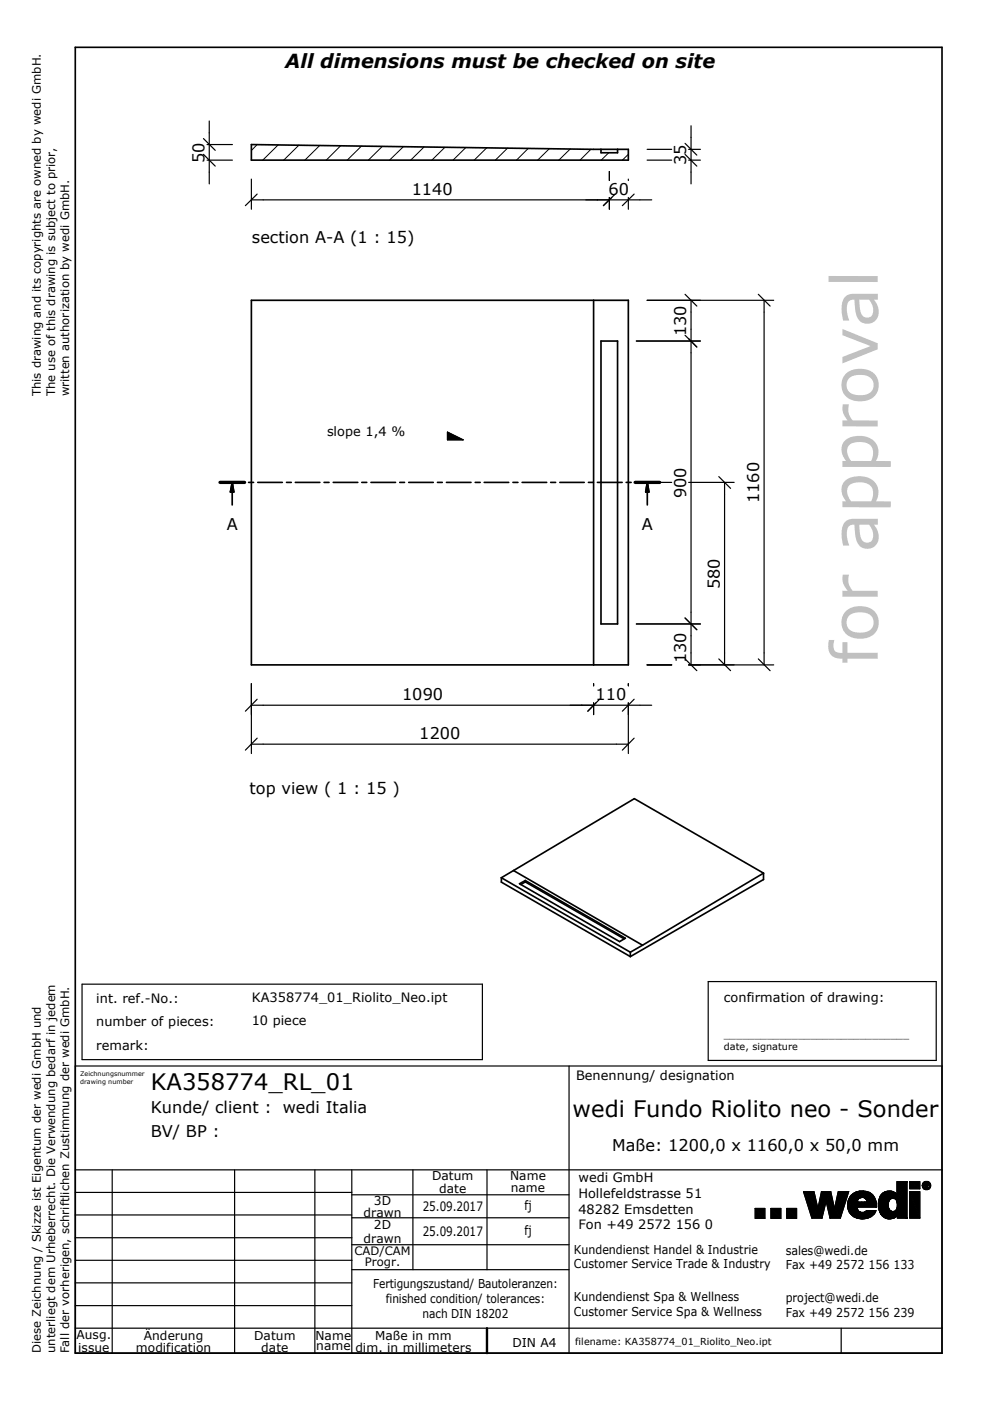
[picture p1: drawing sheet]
<svg xmlns="http://www.w3.org/2000/svg" width="210mm" height="297mm" viewBox="0 0 210 297" stroke-linecap="round" stroke-linejoin="round" font-family="sans-serif">
<g fill="none" stroke="#000" stroke-width=".35">
<path d="M16 10h183.7v276.9h-183.7zM53.3 30.6l79.9 1.1v2.3h-79.9zM127.4 31.7v.7h3.5v-.7M53.3 63.7h79.9v77.3h-79.9zM125.9 63.7v77.3M127.4 72.3h3.5v60h-3.5zM46.7 102.3h5.2M49.2 102.3l.4 2h-.7zM49.2 102.3v4.8M52.7 102.3h1.1M54.7 102.3h5.2M60.7 102.3h1.1"/>
<path d="M62.6 102.3h5.2M68.7 102.3h1.1M70.7 102.3h5.2M76.7 102.3h1.1M78.7 102.3h5.2M84.8 102.3h1M86.7 102.3h5.2M92.8 102.3h1M94.7 102.3h5.2M100.8 102.3h1M102.7 102.3h5.2M108.8 102.3h1"/>
<path d="M110.7 102.3h5.2M116.8 102.3h1M118.7 102.3h5.2M124.8 102.3h1M126.7 102.3h5.2M132.8 102.3h1M134.7 102.3h5.2M137.2 102.3l.4 2h-.7zM137.2 102.3v4.8M106.3 186.1v.9l27.3 15.8M106.3 186.1l27.3 15.8M108.9 184.6l-2.6 1.5"/>
<path d="M108.9 184.6l25.6-15.3 27.4 15.8M108.9 184.6l27.3 15.8M110.2 187.4l1.2-.7 21.2 12.2-1.2 .7zM111.4 186.7v.3M111.4 187l20.9 12.1M111.4 187l-1 .5M161.9 185.1v1.4l-28.3 16.3M161.9 185.1l-25.7 15.3M133.6 201.9v.9M136.2 200.4l-2.6 1.5"/>
</g>
<g fill="#000">
<path d="M94.9 91.6l3.3 1.7h-3.3zM49.2 102.3l.4 2h-.7zM137.2 102.3l.4 2h-.7zM160.1 256.2h2.1v2.1zM160.1 256.2l2.1 2.1h-2.1zM163.4 256.2h2.2v2.1zM163.4 256.2l2.2 2.1h-2.2zM166.8 256.2h2.1v2.1zM166.8 256.2l2.1 2.1h-2.1zM170.3 252.6h2.3l.8 3.5zM170.3 252.6l3.1 3.5-1.3 2.2zM173.4 256.1l.9 2.2h-2.2z"/>
<path d="M173.4 256.1l.9 2.2zM173.4 256.1l1.7-1.3-.8 3.5zM174.2 252.6l.9 2.2-1.7 1.3zM174.2 252.6l1 2.2zM174.2 252.6h1.9l-.9 2.2zM176.1 252.6l.8 3.5-1.7-1.3zM175.2 254.8l1.7 1.3-.9 2.2zM176.9 256.1l-.9 2.2zM177 256.1l1.2 2.2h-2.2zM180 252.6l-1.8 5.7-1.2-2.2zM179.7 255l2-.2zM179.8 254.7l1.9 .1-2 .2z"/>
<path d="M179.8 254.7l1.9 .1zM179.9 254.4l1.8 .4-1.9-.1zM179.8 256.4l1.9-.5 .1 .3zM179.7 256.2l2-.3-1.9 .5zM179.9 254.4l1.8 .4zM179.9 254.4l1.9 .4zM180 254.2l1.8 .6-1.9-.4zM179.8 256.4l2-.2-1.9 .5zM177.7 252.6h2.3l-3 3.5zM180 254.2l1.8 .6zM180.1 253.9l1.7 .8-1.8-.5zM180 257l1.8-.8v.2z"/>
<path d="M179.9 256.7l1.9-.5-1.8 .8zM180.1 253.9l1.7 .6v.2zM180.3 253.7l1.5 .8-1.7-.6zM180.2 257.2l1.7-.7zM180 257l1.8-.6-1.6 .8zM180.3 253.7l1.6 .7-.1 .1zM180.5 253.4l1.4 1-1.6-.7zM180.4 257.4l1.5-.9v.1zM180.2 257.2l1.7-.7-1.5 .9zM180.5 253.4l.2-.2 1.2 1.2zM180.6 257.6l1.3-1 .1 .1zM180.4 257.4l1.5-.8-1.3 1z"/>
<path d="M180.7 253.2l1.3 1.1-.1 .1zM180.9 253l1.1 1.3-1.3-1.1zM180.8 257.8l1.2-1.1zM180.6 257.6l1.4-.9-1.2 1.1zM180.9 253l1.2 1.1-.1 .2zM180.9 253l.2-.1 1 1.2zM182 256.8h.1l-1.1 1.2zM180.8 257.8l1.2-1-1 1.2zM181.1 252.9l.3-.1 .7 1.3zM182.1 256.8l-.8 1.3zM182.1 256.8l-.8 1.3-.3-.1zM181.4 252.8l.8 1.2-.1 .1z"/>
<path d="M181.4 252.8l.3-.2 .5 1.4zM182.2 256.9h.1l-.7 1.3zM182.2 256.9l-.6 1.3-.3-.1zM181.7 252.6l.7 1.4h-.2zM181.7 252.6h.2l.5 1.4zM181.7 255.9l2.1-1.1zM182.7 254.8h.6l-1.6 1.1zM182.1 254.8h.6l-1 1.1zM181.8 254.8l-.1 1.1zM181.7 254.8v1.1zM179.7 255.3l2-.5v1.1zM179.7 255.3l2 .6-2-.3z"/>
<path d="M182.3 256.9l-.5 1.4zM182.3 256.9l-.5 1.4-.2-.1zM181.9 252.6l.6 1.3-.1 .1zM181.9 254.8h.2l-.4 1.1zM182.4 257l-.3 1.4zM182.4 257l-.3 1.4-.3-.1zM182.5 257h.1l-.2 1.4zM182.5 257l-.1 1.4h-.3zM182.2 252.5h.3v1.4zM181.9 252.6l.3-.1 .3 1.4zM182.5 252.5h.3l-.1 1.4zM182.5 252.5l.2 1.4h-.2z"/>
<path d="M182.6 257h.2l-.1 1.4zM182.6 257l.1 1.4h-.3zM182.8 252.5h.3l-.3 1.4zM182.8 252.5v1.4h-.1zM182.8 257h.2v1.4zM182.8 257l.2 1.4h-.3zM183.1 252.5l-.1 1.4h-.2zM183.1 252.5l.3 .1-.4 1.3zM183 257h.1l.2 1.4zM183 257l.3 1.4h-.3zM183.4 252.6l-.2 1.3h-.2zM183.4 252.6h.3l-.5 1.3z"/>
<path d="M183.2 257h.1l.3 1.4zM183.1 257h.1l.4 1.4zM183.1 257l.5 1.4h-.3zM183.7 256.7l1.2 1.1-1.3-1zM183.7 252.6l-.4 1.4-.1-.1zM183.7 252.6l.3 .1-.7 1.3zM181.7 255.9l1.6-1.1h.4zM183.7 256.7l1.4 .9-.2 .2zM183.7 256.7l1.6 .7-.2 .2zM183.7 256.7l1.8 .5-.1 .1zM183.7 256.7l1.8 .3v.2zM183.8 254.8l2 1.1z"/>
<path d="M183.3 257l.6 1.3zM183.3 257l.6 1.3-.3 .1zM184 252.7l.2 .1-.9 1.2zM183.4 256.9l.7 1.3-.2 .1zM184.2 252.8l-.8 1.3-.1-.1zM184.2 252.8l.3 .1-1.1 1.2zM183.4 256.9l.2-.1 .8 1.3zM183.4 256.9l1 1.2-.3 .1zM184.5 252.9l-.9 1.3-.2-.1zM184.5 252.9l.1 .1-1 1.2zM184.6 253l.1 .1-1.1 1.1zM183.6 256.8l1.1 1.2z"/>
<path d="M183.6 256.8l1.1 1.2-.3 .1zM183.6 254.2l1.1-1.1 .2 .1zM183.6 254.2l1.3-1 .1 .1zM183.6 256.8l1.3 1-.2 .2zM183.6 254.2l1.4-.9-1.3 1zM183.7 254.3l1.3-1 .1 .1zM183.7 254.3l1.4-.9 .1 .1zM183.7 254.3l1.5-.8-1.5 1zM183.7 254.5l1.5-1 .1 .2zM183.7 254.5l1.6-.8 .2 .3zM183.7 256.7l1.7 .6-.1 .1zM183.7 254.5l1.8-.5-1.7 .6z"/>
<path d="M183.8 254.6l1.7-.6 .1 .3zM183.7 256.7l1.9 .2-.1 .1zM183.8 254.6l1.8-.3zM183.8 254.7l1.8-.4 .1 .2zM183.8 254.7l1.9-.2zM183.8 254.8l1.9-.3zM183.8 254.8l1.9-.3 .1 .3zM183.8 254.8h2zM183.8 254.8h2v.3zM183.8 254.8l2 .3zM183.8 254.8l2 .3v.3zM183.8 254.8l2 .6z"/>
<path d="M183.8 254.8l2 .6v.5zM181.7 255.9l2.1-1.1 2 1.1zM186.3 254.7l2.1 .5-2.2-.1zM186.3 256.2l2.1-.5v.2zM186.2 255.9l2.2-.2-2.1 .5zM186.3 254.7l2.1 .3v.2zM186.4 254.3l2 .7-2.1-.3zM186.4 254.3l2 .5v.2zM186.4 254.2l2 .6-2-.5zM186.4 256.6l2-.7v.3zM186.3 256.2l2.1-.3-2 .7zM186.5 254l1.9 .8-2-.6z"/>
<path d="M186.4 256.6l2-.4-1.9 .6zM186.5 254l2 .6-.1 .2zM186.5 253.8l2 .8-2-.6zM186.5 257l1.9-.8 .1 .1zM186.5 256.8l1.9-.6-1.9 .8zM186.6 253.6l1.9 1-2-.8zM186.5 257l2-.7-1.9 .8zM186.6 253.6l1.9 1zM186.7 253.5l1.9 1.1-2-1zM186.7 257.3l1.8-1 .1 .1zM186.6 257.1l1.9-.8-1.8 1zM186.8 253.3l1.8 1.3-1.9-1.1z"/>
<path d="M186.8 257.5l2-.8v.1zM186.8 257.5l1.9-.9 .1 .1zM186.8 257.5l1.8-1.1zM186.7 257.3l1.9-.9-1.8 1.1zM186.8 253.3l1.8 1.1v.2zM186.9 253.2l1.7 1.2-1.8-1.1zM186.8 257.5l2-.7-1.9 .8zM186.9 253.2l.2-.2 1.5 1.4zM187.2 252.9l1.4 1.5-1.5-1.4zM187.2 257.9l1.7-1.1-1.6 1.2zM187.2 252.9l1.5 1.4-.1 .1zM187.2 252.9l.2-.1 1.3 1.5z"/>
<path d="M187.4 252.8l.1-.1 1.2 1.6zM187.5 252.7l1.3 1.6h-.1zM187.5 252.7l.2-.1 1.1 1.7zM188.9 256.8l-1.1 1.5-.1-.1zM187.7 252.6h.2l.9 1.7zM187.9 252.6h.2l.7 1.7zM188.1 252.6l.7 1.6v.1zM188.1 252.6l.2-.1 .5 1.7zM188.9 256.8l-.5 1.6h-.2zM188.3 252.5h.2l.3 1.7zM188.5 252.5l.3 1.7zM188.5 252.5h.2l.2 1.6z"/>
<path d="M186.8 257.5l1.8-1 .1 .1zM188.7 252.5h.2v1.6zM186.9 257.6l2-.8zM188.9 252.5l.2 1.6h-.2zM188.9 252.5l.2 .1v1.5zM188.9 256.8h.2l-.3 1.6zM186.9 257.6l2-.8-1.9 1zM187 257.8l1.9-1-1.7 1.1zM187.3 258l1.6-1.2-1.4 1.3zM187.5 258.1l1.4-1.3-1.2 1.4zM188.9 256.8l-.9 1.6-.2-.1zM188.9 256.8l-.7 1.6h-.2z"/>
<path d="M188.9 256.8l-.3 1.6h-.2zM188.9 256.8l-.1 1.6h-.2zM189.1 256.8h.1l-.1 1.6zM189.1 256.8l-.2 1.6h-.1zM189.1 256.8v1.6h-.2zM189.1 252.6h.1l-.1 1.5zM189.2 256.8l.1 .1 .2 1.4zM189.2 256.8l.1 1.5-.2 .1zM189.2 256.8l.3 1.5h-.2zM189.2 252.6v1.5h-.1zM189.2 252.6l.2 .1-.2 1.4zM189.3 256.9l.4 1.3-.2 .1z"/>
<path d="M189.3 256.9l.5 1.2-.1 .1zM189.4 252.7l.2 .1-.4 1.3zM189.6 252.8l-.3 1.3h-.1zM189.6 252.8l.2 .1-.5 1.2zM189.5 256.8h.2l.5 .9zM189.8 252.9l-.4 1.2h-.1zM189.8 252.9l.1 .1-.5 1.1zM190.2 253.3l-.3 1zM189.3 256.9l.1-.1 .4 1.3zM189.9 253l.1 .1-.6 1zM189.9 256.6l.3 1.1zM189.4 256.8l.6 1.2-.2 .1z"/>
<path d="M190 253.1l-.6 1zM190 253.1l.2 .2-.7 .8zM190.2 253.3l-.1 1.3zM190.1 256.3l.1 1.4zM189.4 256.8l.7 1zM189.4 256.8l.7 1-.1 .2zM190.2 253.3l-.7 .8zM190.2 253.3l-.4 .9-.1-.1zM190.2 253.3l-.2 1.1zM190.2 253.3v1.5zM192.3 250.5l-2.1 4.3v-1.5zM190.2 256.2l2.1 2.1-2.2-2z"/>
<path d="M189.8 256.8l.1-.1 .3 1zM189.7 256.8h.1l.4 .9zM189.5 256.8l.7 .9-.1 .1zM190.2 255.5l2.1 2.8-2.1-2.6zM190.1 256.4l.1 1.3zM189.9 256.6l.1-.1 .2 1.2zM189.9 256.7l.3 1zM192.3 250.5l-2.1 4.5v-.2zM192.3 250.5v7.8l-2.1-3.3zM190.2 255l2.1 3.3zM190.2 255.2l2.1 3.1-2.1-2.8zM190.2 255.7l2.1 2.6-2.1-2.4z"/>
<path d="M190.2 255.9l2.1 2.4-2.1-2.1zM190.1 256.3l2.2 2-2.1-.6zM190.2 257.7l2.1 .6h-2.1zM190.2 250.5h2.1l-2.1 2.8zM192.9 250.5l2.1 1.6h-2.1zM192.9 250.5h2.1v1.6zM192.9 252.6h2.1v5.7zM192.9 252.6l2.1 5.7h-2.1zM195.5 251.2l.2 .1zM195.5 251.3l.2 .1zM195.5 251.3l.2 .1-.2 .1zM195.5 251.5h.2z"/>
<path d="M195.6 251.7l.2-.1zM195.6 251l.1 .1zM195.6 251.1l.1 .1zM195.6 251.2h.1zM195.5 251.2h.2zM195.6 251.5h.1zM195.6 251.6l.1-.1zM195.6 251.6h.1zM195.7 251.8l.1-.2zM195.7 251.8l.1-.1zM195.8 251.7l-.1 .1zM195.6 251h.2z"/>
<path d="M195.7 251.8h.1zM195.8 251.8l-.1 .1zM195.7 250.9l.1 .1zM195.7 251h.1zM195.7 251.9l.2-.1zM195.9 251.8l-.1 .2zM195.7 250.8l.2 .1zM195.7 250.9h.2zM195.8 252l.1-.1zM195.9 251.9l.1 .1h-.1zM195.7 250.8h.2zM195.9 250.7l.1 .1z"/>
<path d="M195.8 250.7l.2 .1zM195.9 252h.1zM196 252l-.1 .1zM195.9 250.7h.1zM195.9 252.1l.1-.1zM196 252v.1zM196 250.6l.1 .1zM196 252.1l.1-.1zM196.1 252v.1zM196.1 251.4l.2-.1zM196.1 251.2l.2 .1-.2 .1zM196.1 251.2l.2 .1z"/>
<path d="M196.1 251.1l.2 .1zM196.1 251.1h.2zM196.1 251.1l.2-.1zM196.1 251h.2zM196.2 250.8l.1 .2zM196.2 250.8l-.1 .2zM196.1 251.4l.2 .1h-.2zM196.1 251.4l.2 .1zM196.1 251.5l.2 .1-.2 .1zM196.1 251.5l.2 .1zM196.1 251.5h.2zM196.1 252.1h.1v.1z"/>
<path d="M196.2 252.1v.1zM196.1 251.8l.1 .1zM196.3 251.8l-.1 .1zM196.2 252.1l.1 .1zM196.2 250.5v.1zM196.1 250.5v.2zM196.3 251.3v.1zM196.3 251.3v.2zM196.1 251.4l.2-.1v.2zM196.1 251.2h.2zM196.1 251.7l.2-.1zM196.1 251.7h.2z"/>
<path d="M196.1 251.8l.2-.1zM196.1 251.8h.2zM196.1 251.8h.2l-.1 .1zM196.3 252.1v.1zM196.2 250.5l.1 .1zM196.3 250.5v.1zM196.3 251.3l.1 .1zM196.3 250.8l.2 .2h-.2zM196.3 250.8l.2 .2zM196.4 252.1l-.1 .1zM196.4 252.1v.1zM196.4 252.1l.1 .1z"/>
<path d="M196.3 250.5l.1 .1zM196.4 251.3v.1zM196.5 251.3l-.1 .2zM196.5 250.5v.1zM196.5 250.5l-.1 .1zM196.5 250.8v.2zM196.5 252.1l.1 .1zM196.6 250.5v.1zM196.6 250.5l-.1 .1zM196.6 250.8v.2zM196.6 252.1l.1 .1zM196.6 250.9v.1z"/>
<path d="M196.6 251.3v.1zM196.5 251.3l.1 .1zM196.5 251.3l.1 .1-.2 .1zM196.4 251.5l.2-.1zM196.5 251.5l.1-.1zM196.6 251.4l-.1 .1zM196.6 251.5h-.1zM196.5 251.5h.1zM196.6 250.5h.1l-.1 .1zM196.5 251.5h.2zM196.7 252.1v.1zM196.7 252.1l.1 .1z"/>
<path d="M196.7 250.9l-.1 .1zM196.6 251.2l.1 .2zM196.5 251.5h.2l-.1 .2zM196.7 251.5l-.1 .2zM196.7 251.5l.1 .3-.2-.1zM196.7 251.8h.1zM196.7 252.1h.1zM196.7 250.5v.2zM196.7 251.2v.2zM196.8 250.6v.1zM196.7 250.7l.1-.1zM196.6 251l.2-.1z"/>
<path d="M196.8 250.9l-.1 .1zM196.8 252l.1 .1zM196.7 251h.1zM196.7 251.1l.1-.1zM196.7 251.2h.1zM196.7 251.2l.1 .1zM196.6 251.7l.2 .1zM196.6 251.8h.2zM196.8 251.8l-.1 .1zM196.8 251.8v.1zM196.8 252l.2 .1zM196.7 251.1h.1z"/>
<path d="M196.7 251.1l.1 .1zM196.9 250.6l.1 .1h-.1zM196.9 250.6l-.1 .1zM196.9 251.9l.2 .1zM197 251.9l.1 .1zM197 250.7l-.1 .1zM196.9 250.7h.1zM197 251.8l.1 .1zM197.1 250.7l-.1 .2zM196.9 250.8l.2-.1zM197 251.8h.2zM197.1 251.8h.1z"/>
<path d="M197.1 251.7l.1 .1zM197.2 250.9l-.1 .1zM197.1 251l.1-.1zM197.1 250.8v.2zM197 250.9l.1-.1v.2zM197.1 251.6l.1 .1zM197.1 251.6h.2zM197.1 251.1h.2zM197.1 251.1l.1-.1zM197.2 251l-.1 .1zM197.1 251h.1zM197.1 251.6l.2-.1z"/>
<path d="M197.1 251.5h.2zM197.2 251.4l.1 .1zM197.1 251.2l.2-.1zM197.2 251.4h.1zM197.2 251.3l.1 .1zM197.2 251.2l.1 .1zM197.2 251.2h.1zM197.1 251.2h.2z"/>
<path d="M181.7 254.8v1.1z" fill-rule="evenodd"/>
<path d="M181.7 254.8v1.1z" fill-rule="evenodd"/>
<path d="M181.7 254.8v1.1z" fill-rule="evenodd"/>
<path d="M181.7 254.8v1.1z" fill-rule="evenodd"/>
<path d="M196.1 251.2h.2z" fill-rule="evenodd"/>
<path d="M196.1 251h.2z" fill-rule="evenodd"/>
<path d="M196.1 251h.2z" fill-rule="evenodd"/>
<path d="M196.1 251h.2z" fill-rule="evenodd"/>
<path d="M196.3 251.3v.1z" fill-rule="evenodd"/>
<path d="M196.3 251.3v.1z" fill-rule="evenodd"/>
<path d="M196.3 251.3v.1z" fill-rule="evenodd"/>
<path d="M196.3 251.3v.2z" fill-rule="evenodd"/>
<path d="M196.3 251.3v.1z" fill-rule="evenodd"/>
<path d="M196.3 251.3v.1z" fill-rule="evenodd"/>
<path d="M196.3 251.3v.1z" fill-rule="evenodd"/>
<path d="M196.4 251.3v.1z" fill-rule="evenodd"/>
<path d="M196.5 250.8v.2z" fill-rule="evenodd"/>
<path d="M196.6 250.8v.2z" fill-rule="evenodd"/>
<path d="M196.6 251.3v.1z" fill-rule="evenodd"/>
<path d="M196.7 251.1h.1z" fill-rule="evenodd"/>
</g>
<g fill="none" stroke="#000" stroke-width=".21">
<path d="M54.5 30.6l-1.2 1.3M59 30.7l-3.3 3.3M63.4 30.8l-3.2 3.2M67.8 30.9l-3.2 3.1M72.2 30.9l-3 3.1M76.6 31l-3 3M81.1 31l-3 3M85.5 31.1l-2.9 2.9M89.9 31.2l-2.8 2.8M94.3 31.2l-2.7 2.8M98.8 31.3l-2.7 2.7M103.2 31.3l-2.7 2.7"/>
<path d="M107.6 31.4l-2.6 2.6M112 31.5l-2.5 2.5M116.5 31.5l-2.5 2.5M120.9 31.6l-2.4 2.4M125.3 31.6l-2.3 2.4M129.1 32.4l-1.6 1.6M133.2 32.7l-1.2 1.3M94.9 91.6l3.3 1.7h-3.3zM160.1 256.2h2.1v2.1zM160.1 256.2l2.1 2.1h-2.1zM160.1 256.2h2.1v2.1h-2.1zM163.4 256.2h2.2v2.1z"/>
<path d="M163.4 256.2l2.2 2.1h-2.2zM163.4 256.2h2.2v2.1h-2.2zM166.8 256.2h2.1v2.1zM166.8 256.2l2.1 2.1h-2.1zM166.8 256.2h2.1v2.1h-2.1zM170.3 252.6h2.3l.8 3.5zM170.3 252.6l3.1 3.5-1.3 2.2zM170.3 252.6h2.3l.8 3.5 .8-3.5h1.9l.9 3.5 .7-3.5h2.3l-1.8 5.7h-2.2l-.8-3.5-.9 3.5h-2.2zM173.4 256.1l.9 2.2h-2.2zM173.4 256.1l.9 2.2zM173.4 256.1l1.7-1.3-.8 3.5zM174.2 252.6l.9 2.2-1.7 1.3z"/>
<path d="M174.2 252.6l1 2.2zM174.2 252.6h1.9l-.9 2.2zM175.2 254.8l1.7 1.3-.9 2.2zM176.1 252.6l.8 3.5-1.7-1.3zM176.9 256.1l-.9 2.2zM176.9 256.1h.1M177 256.1l1.2 2.2h-2.2zM177.7 252.6h2.3l-3 3.5zM179.7 255.3l2-.5v1.1zM179.7 255.3l2 .6-2-.3zM179.7 255.3l2-.5zM179.7 255.9h2l-2 .3z"/>
<path d="M179.7 255.6l2 .3h-2zM179.7 255l2-.2-2 .5zM179.7 255l2-.2zM179.7 256.2l2-.3-1.9 .5zM179.8 254.7l1.9 .1-2 .2zM179.8 254.7l1.9 .1zM179.8 256.4l2-.2-1.9 .5zM179.8 256.4l1.9-.5 .1 .3zM179.9 254.4l1.8 .4-1.9-.1zM179.9 254.4l1.8 .4zM179.9 254.4l1.9 .4zM179.9 256.7l1.9-.5-1.8 .8z"/>
<path d="M180 252.6l-1.8 5.7-1.2-2.2zM180 254.2l1.8 .6-1.9-.4zM180 254.2l1.8 .6zM180 257l1.8-.6-1.6 .8zM180 257l1.8-.8v.2zM180.1 253.9l1.7 .8-1.8-.5zM180.1 253.9l1.7 .6v.2zM180.2 257.2l1.7-.7-1.5 .9zM180.2 257.2l1.7-.7zM180.3 253.7l1.5 .8-1.7-.6zM180.3 253.7l1.6 .7-.1 .1zM180.4 257.4l1.5-.8-1.3 1z"/>
<path d="M180.4 257.4l1.5-.9v.1zM180.5 253.4l1.4 1-1.6-.7zM180.5 253.4l.2-.2 1.2 1.2zM180.5 253.4a3.1 3.1 0 0 1 5.3 1.4v1.1h-4.1a1.12 1.12 0 0 0 .8 1.1 1.12 1.12 0 0 0 1.2-.3h2.1a3 3 0 0 1-3.1 1.7 2.98 2.98 0 0 1-2.8-1.7 2.98 2.98 0 0 1 .6-3.3zM180.6 257.6l1.4-.9-1.2 1.1zM180.6 257.6l1.3-1 .1 .1zM180.7 253.2l1.3 1.1-.1 .1zM180.8 257.8l1.2-1-1 1.2zM180.8 257.8l1.2-1.1zM180.9 253l1.1 1.3-1.3-1.1zM180.9 253l1.2 1.1-.1 .2zM180.9 253l.2-.1 1 1.2z"/>
<path d="M181.1 252.9l.3-.1 .7 1.3zM181.4 252.8l.8 1.2-.1 .1zM181.4 252.8l.3-.2 .5 1.4zM181.7 252.6l.7 1.4h-.2zM181.7 252.6h.2l.5 1.4zM181.7 255.9l2.1-1.1 2 1.1zM181.7 255.9l2.1-1.1zM181.7 255.9l1.6-1.1h.4zM181.8 254.8h.1M181.7 254.8v1.1zM181.7 254.8h.1M181.8 254.8l-.1 1.1z"/>
<path d="M181.9 254.8h.2l-.4 1.1zM181.9 252.6l.3-.1 .3 1.4zM181.9 252.6l.6 1.3-.1 .1zM182 256.8h.1l-1.1 1.2zM182.1 254.8h.6l-1 1.1zM182.1 254.1a1.06 1.06 0 0 1 1.7 .7h-2.1zM182.1 256.8l-.8 1.3zM182.1 256.8l-.8 1.3-.3-.1zM182.2 256.9h.1l-.7 1.3zM182.2 256.9l-.6 1.3-.3-.1zM182.2 252.5h.3v1.4zM182.3 256.9l-.5 1.4z"/>
<path d="M182.3 256.9l-.5 1.4-.2-.1zM182.4 257l-.3 1.4zM182.4 257l-.3 1.4-.3-.1zM182.5 257h.1l-.2 1.4zM182.5 257l-.1 1.4h-.3zM182.5 252.5h.3l-.1 1.4zM182.5 252.5l.2 1.4h-.2zM182.6 257h.2l-.1 1.4zM182.6 257l.1 1.4h-.3zM182.7 254.8h.6l-1.6 1.1zM182.8 252.5h.3l-.3 1.4zM182.8 252.5v1.4h-.1z"/>
<path d="M182.8 257h.2v1.4zM182.8 257l.2 1.4h-.3zM183 257h.1l.2 1.4zM183 257l.3 1.4h-.3zM183.1 252.5l-.1 1.4h-.2zM183.1 252.5l.3 .1-.4 1.3zM183.1 257h.1l.4 1.4zM183.1 257l.5 1.4h-.3zM183.2 257h.1l.3 1.4zM183.3 257l.6 1.3zM183.3 257l.6 1.3-.3 .1zM183.4 252.6l-.2 1.3h-.2z"/>
<path d="M183.4 252.6h.3l-.5 1.3zM183.4 256.9l.2-.1 .8 1.3zM183.4 256.9l1 1.2-.3 .1zM183.4 256.9l.7 1.3-.2 .1zM183.6 254.2l1.1-1.1 .2 .1zM183.6 254.2l1.3-1 .1 .1zM183.6 254.2l1.4-.9-1.3 1zM183.6 256.8l1.1 1.2zM183.6 256.8l1.1 1.2-.3 .1zM183.6 256.8l1.3 1-.2 .2zM183.7 252.6l-.4 1.4-.1-.1zM183.7 252.6l.3 .1-.7 1.3z"/>
<path d="M183.7 254.3l1.3-1 .1 .1zM183.7 254.3l1.4-.9 .1 .1zM183.7 254.3l1.5-.8-1.5 1zM183.7 254.5l1.5-1 .1 .2zM183.7 254.5l1.6-.8 .2 .3zM183.7 254.5l1.8-.5-1.7 .6zM183.7 256.7l1.2 1.1-1.3-1zM183.7 256.7l1.4 .9-.2 .2zM183.7 256.7l1.6 .7-.2 .2zM183.7 256.7l1.7 .6-.1 .1zM183.7 256.7l1.8 .5-.1 .1zM183.7 256.7l1.8 .3v.2z"/>
<path d="M183.7 256.7l1.9 .2-.1 .1zM183.7 256.7h2.1l-.2 .2zM183.8 254.6l1.7-.6 .1 .3zM183.8 254.6l1.8-.3zM183.8 254.8h.1M183.8 254.7l1.8-.4 .1 .2zM183.8 254.7l1.9-.2zM183.8 254.8l1.9-.3zM183.8 254.7h.1M183.8 254.8l1.9-.3 .1 .3zM183.8 254.8h2zM183.8 254.8h2v.3z"/>
<path d="M183.8 254.8l2 .3zM183.8 254.8l2 .3v.3zM183.8 254.8l2 .6zM183.8 254.8l2 .6v.5zM183.8 254.8l2 1.1zM184 252.7l.2 .1-.9 1.2zM184.2 252.8l-.8 1.3-.1-.1zM184.2 252.8l.3 .1-1.1 1.2zM184.5 252.9l-.9 1.3-.2-.1zM184.5 252.9l.1 .1-1 1.2zM184.6 253l.1 .1-1.1 1.1zM186.2 255.9l2.2-.2-2.1 .5z"/>
<path d="M186.2 255.9l2.2-.4v.2zM186.2 255.5h2.2l-2.2 .4zM186.2 255.1l2.2 .4h-2.2zM186.2 255.1l2.2 .1v.3zM186.3 256.2l2.1-.3-2 .7zM186.3 256.2l2.1-.5v.2zM186.3 254.7l2.1 .5-2.2-.1zM186.3 254.7l2.1 .3v.2zM186.4 254.3l2 .7-2.1-.3zM186.4 254.3l2 .5v.2zM186.4 256.6l2-.4-1.9 .6zM186.4 256.6l2-.7v.3z"/>
<path d="M186.4 254.2l2 .6-2-.5zM186.5 256.8l1.9-.6-1.9 .8zM186.5 254l1.9 .8-2-.6zM186.5 254l2 .6-.1 .2zM186.5 257l2-.7-1.9 .8zM186.5 257l1.9-.8 .1 .1zM186.5 253.8l2 .8-2-.6zM186.6 257.1l1.9-.8-1.8 1zM186.6 253.6l1.9 1-2-.8zM186.6 253.6l1.9 1zM186.7 257.3l1.9-.9-1.8 1.1zM186.7 257.3l1.8-1 .1 .1z"/>
<path d="M186.7 253.5l1.9 1.1-2-1zM186.8 257.5l2-.7-1.9 .8zM186.8 257.5l2-.8v.1zM186.8 257.5l1.9-.9 .1 .1zM186.8 257.5l1.8-1 .1 .1zM186.8 257.5l1.8-1.1zM186.8 253.3l1.8 1.3-1.9-1.1zM186.8 253.3l1.8 1.1v.2zM186.9 257.6l2-.8zM186.9 257.6l2-.8-1.9 1zM186.9 253.2l1.7 1.2-1.8-1.1zM186.9 253.2l.2-.2 1.5 1.4z"/>
<path d="M186.9 253.2a2.24 2.24 0 0 1 3.3 .1v-2.8h2.1v7.8h-2.1v-.6a2.29 2.29 0 0 1-2.4 .6 2.29 2.29 0 0 1-1.5-2.1 3.9 3.9 0 0 1 .6-3zM187 257.8l1.9-1-1.7 1.1zM187.2 257.9l1.7-1.1-1.6 1.2zM187.2 252.9l1.4 1.5-1.5-1.4zM187.2 252.9l1.5 1.4-.1 .1zM187.2 252.9l.2-.1 1.3 1.5zM187.3 258l1.6-1.2-1.4 1.3zM187.4 252.8l.1-.1 1.2 1.6zM187.5 258.1l1.4-1.3-1.2 1.4zM187.5 252.7l1.3 1.6h-.1zM187.5 252.7l.2-.1 1.1 1.7zM187.7 252.6h.2l.9 1.7z"/>
<path d="M187.9 252.6h.2l.7 1.7zM188.1 252.6l.7 1.6v.1zM188.1 252.6l.2-.1 .5 1.7zM188.3 252.5h.2l.3 1.7zM188.5 252.5l.3 1.7zM188.5 252.5h.2l.2 1.6zM188.7 252.5h.2v1.6zM188.7 254.3a.94 .94 0 0 1 1.1-.1 .94 .94 0 0 1 .4 1 1.16 1.16 0 0 1-1.1 1.6l-.4-.2a1.93 1.93 0 0 1 0-2.3zM188.9 252.5l.2 1.6h-.2zM188.9 252.5l.2 .1v1.5zM188.9 256.8h.2l-.3 1.6zM188.9 256.8l-1.1 1.5-.1-.1z"/>
<path d="M188.9 256.8l-.9 1.6-.2-.1zM188.9 256.8l-.7 1.6h-.2zM188.9 256.8l-.5 1.6h-.2zM188.9 256.8l-.3 1.6h-.2zM188.9 256.8l-.1 1.6h-.2zM189.1 256.8h.1l-.1 1.6zM189.1 256.8l-.2 1.6h-.1zM189.1 256.8v1.6h-.2zM189.1 252.6h.1l-.1 1.5zM189.2 256.8l.1 .1 .2 1.4zM189.2 256.8l.1 1.5-.2 .1zM189.2 256.8l.3 1.5h-.2z"/>
<path d="M189.2 252.6v1.5h-.1zM189.2 252.6l.2 .1-.2 1.4zM189.3 256.9l.4 1.3-.2 .1zM189.3 256.9l.5 1.2-.1 .1zM189.3 256.9l.1-.1 .4 1.3zM189.4 252.7l.2 .1-.4 1.3zM189.4 256.8l.7 1zM189.4 256.8l.7 1-.1 .2zM189.4 256.8l.6 1.2-.2 .1zM189.5 256.8h.2l.5 .9zM189.5 256.8l.7 .9-.1 .1zM189.6 252.8l-.3 1.3h-.1z"/>
<path d="M189.6 252.8l.2 .1-.5 1.2zM189.7 256.8h.1l.4 .9zM189.8 252.9l-.4 1.2h-.1zM189.8 252.9l.1 .1-.5 1.1zM189.8 256.8l.1-.1 .3 1zM189.9 256.7l.3 1zM189.9 253l.1 .1-.6 1zM189.9 256.6l.1-.1 .2 1.2zM189.9 256.6l.3 1.1zM190 253.1l-.6 1zM190 253.1l.2 .2-.7 .8zM190.1 256.4l.1 1.3z"/>
<path d="M190.1 256.3l2.2 2-2.1-.6zM190.1 256.3l.1 1.4zM190.2 253.3l-.7 .8zM190.2 253.3l-.4 .9-.1-.1zM190.2 253.3l-.3 1zM190.2 253.3l-.2 1.1zM190.2 253.3l-.1 1.3zM190.2 253.3v1.5zM190.2 256.2l2.1 2.1-2.2-2zM190.2 250.5h2.1l-2.1 2.8zM190.2 253.3h.1M190.2 255l2.1 3.3z"/>
<path d="M190.2 255.9l2.1 2.4-2.1-2.1zM190.2 255.2l2.1 3.1-2.1-2.8zM190.2 255.5l2.1 2.8-2.1-2.6zM190.2 255.7l2.1 2.6-2.1-2.4zM190.2 257.7l2.1 .6h-2.1zM192.3 250.5l-2.1 4.3v-1.5zM192.3 250.5l-2.1 4.5v-.2zM192.3 250.5v7.8l-2.1-3.3zM192.9 250.5l2.1 1.6h-2.1zM192.9 250.5h2.1v1.6zM192.9 252.6h2.1v5.7zM192.9 252.6l2.1 5.7h-2.1z"/>
<path d="M192.9 252.6h2.1v5.7h-2.1zM192.9 250.5h2.1v1.6h-2.1zM195.5 251.2h.2zM195.5 251.2l.2 .1zM195.5 251.3l.2 .1zM195.5 251.3l.2 .1-.2 .1zM195.5 251.5h.2zM195.6 251.2h.1zM195.6 251.5h.1zM195.6 251.6l.1-.1zM195.6 251.6h.1zM195.6 251.7l.2-.1z"/>
<path d="M195.6 251h.2zM195.6 251l.1 .1zM195.6 251.1l.1 .1zM195.7 251.8l.1-.2zM195.7 251.8l.1-.1zM195.7 251h.1zM195.7 251.8h.1zM195.7 250.9h.2zM195.7 250.9l.1 .1zM195.7 251.9l.2-.1zM195.7 250.8h.2zM195.7 250.8l.2 .1z"/>
<path d="M195.8 251.7l-.1 .1zM195.8 252l.1-.1zM195.8 251.8l-.1 .1zM195.8 250.7l.2 .1zM195.9 251.8l-.1 .2zM195.9 252h.1zM195.9 250.7h.1zM195.9 250.7l.1 .1zM195.9 251.9l.1 .1h-.1zM195.9 252.1l.1-.1zM196 250.6l.1 .1zM196 252l-.1 .1z"/>
<path d="M196 252.1l.1-.1zM196 252v.1zM196.1 252.1h.1v.1zM196.1 250.9h.1M196.1 250.8h.1M196.1 251.9h.1M196.1 252v.1zM196.1 250.5v.2zM196.1 251.4l.2-.1v.2zM196.1 251.4l.2-.1zM196.1 251.2l.2 .1-.2 .1zM196.1 251.2l.2 .1z"/>
<path d="M196.1 251.2h.2zM196.1 251.1l.2 .1zM196.1 251.1h.2zM196.1 251.1l.2-.1zM196.1 251h.2zM196.1 251.4l.2 .1h-.2zM196.1 251.4l.2 .1zM196.1 251.5l.2 .1-.2 .1zM196.1 251.5l.2 .1zM196.1 251.5h.2zM196.1 251.7l.2-.1zM196.1 251.7h.2z"/>
<path d="M196.1 251.8l.2-.1zM196.1 251.8h.2zM196.1 251.8h.2l-.1 .1zM196.1 251.8l.1 .1zM196.2 251.9h.1M196.2 252.1v.1zM196.2 250.5l.1 .1zM196.2 250.5v.1zM196.2 250.8l.1 .2zM196.2 250.8l-.1 .2zM196.2 252.1l.1 .1zM196.3 251.8h.1"/>
<path d="M196.3 251.3v.1zM196.3 251.3v.2zM196.3 251.8l-.1 .1zM196.3 251.9h.1M196.3 251.5h.1M196.3 251.5l.5 .4-.2-.5 .2-.1v-.3l-.7-.1v1M196.3 251.5v.4h-.2M196.3 251h.3l.1 .2-.4 .1zM196.3 252.1v.1zM196.3 250.5v.1zM196.3 250.5l.1 .1zM196.3 251.3l.1 .1z"/>
<path d="M196.3 250.8l.2 .2h-.2zM196.3 250.8l.2 .2zM196.4 252.1l-.1 .1zM196.4 252.1v.1zM196.4 252.1l.1 .1zM196.4 251.3v.1zM196.4 251.5l.2-.1zM196.5 250.5v.1zM196.5 250.5l-.1 .1zM196.5 250.8v.2zM196.5 251.5l.1-.1zM196.5 251.3l-.1 .2z"/>
<path d="M196.5 252.1l.1 .1zM196.5 251.3l.1 .1zM196.5 251.3l.1 .1-.2 .1zM196.5 251.5h.1zM196.5 251.5h.2zM196.5 251.5h.2l-.1 .2zM196.6 250.5v.1zM196.6 250.5l-.1 .1zM196.6 250.8v.2zM196.6 251.3v.1zM196.6 252.1l.1 .1zM196.6 250.5h.1l-.1 .1z"/>
<path d="M196.6 250.9v.1zM196.6 251.2l.1 .2zM196.6 251.4l-.1 .1zM196.6 251.5h-.1zM196.6 251.7l.2 .1zM196.6 251l.2-.1zM196.6 251.8h.2zM196.7 252.1v.1zM196.7 250.9l-.1 .1zM196.7 251h.1zM196.7 251.1l.1-.1zM196.7 251.1h.1z"/>
<path d="M196.7 251.1l.1 .1zM196.7 251.2h.1zM196.7 251.2l.1 .1zM196.7 251.2v.2zM196.7 251.5l-.1 .2zM196.7 251.5l.1 .3-.2-.1zM196.7 251.8h.1zM196.7 251.8h.1M196.7 251.9h.1M196.7 252.1l.1 .1zM196.7 252.1h.1zM196.7 250.7l.1-.1z"/>
<path d="M196.7 250.5v.2zM196.8 250.9l-.1 .1zM196.8 252l.1 .1zM196.8 250.6v.1zM196.8 251.8l-.1 .1zM196.8 251.8v.1zM196.8 251.8h.1M196.8 252l.2 .1zM196.8 251.9h.1M196.9 250.7h.1zM196.9 251.9l.2 .1zM196.9 250.8l.2-.1z"/>
<path d="M196.9 250.6l.1 .1h-.1zM196.9 250.6l-.1 .1zM197 251.9l.1 .1zM197 250.9l.1-.1v.2zM197 251.8l.1 .1zM197 251.8h.2zM197 250.7l-.1 .1zM197.1 251.8h.1zM197.1 251h.1zM197.1 251l.1-.1zM197.1 250.7l-.1 .2zM197.1 251.7l.1 .1z"/>
<path d="M197.1 251.6l.1 .1zM197.1 251.6h.2zM197.1 251.1h.2zM197.1 251.1l.1-.1zM197.1 250.8v.2zM197.1 251.6l.2-.1zM197.1 251.5h.2zM197.1 251.2h.2zM197.1 251.2l.2-.1zM197.2 251.4l.1 .1zM197.2 251.4h.1zM197.2 251.3l.1 .1z"/>
<path d="M197.2 251.2l.1 .1zM197.2 251.2h.1zM197.2 250.9l-.1 .1zM197.2 251l-.1 .1z"/>
<circle cx="196.5" cy="251.4" r=".75"/>
<circle cx="196.5" cy="251.3" r=".88"/>
</g>
<path d="M179.7 255.1h2" fill="none" stroke="#000" stroke-width=".42"/>
<path d="M179.7 256h2" fill="none" stroke="#000" stroke-width=".3"/>
<path d="M179.7 255.8h2M186.2 255.7h2.2M186.2 255.3h2.2" fill="none" stroke="#000" stroke-width=".38"/>
<g fill="none" stroke="#000" stroke-width=".25">
<path d="M43.1 29.4l2.5 2.5M43.1 32.7l2.5 2.5M43.9 34h5.4M43.9 30.6h5.4M44.4 25.7v13.3M53.3 38v6.4M129.2 36.4v1.9M133.2 38v.3M137.2 31.7h5.2M137.2 34h5.2M145.2 30.4l2.5 2.5M145.2 32.7l2.5 2.5"/>
<path d="M146 31.7h2.5M146 34h2.5M146.5 26.7v12.3M53.3 42.4h84.9M54.5 41.1l-2.5 2.5M129.2 41.9v2.5M130.4 41.1l-2.5 2.5 1.8-1.7M133.2 41.9v2.5M134.5 41.1l-2.5 2.5M134.9 72.3h13.6M137.2 63.7h26.8M145.2 62.4l2.5 2.5"/>
<path d="M145.2 71.1l2.5 2.5-1.7-1.8M146.5 63.7v77.3M160.8 62.4l2.5 2.5M162 63.7v77.3M94.9 91.6l3.3 1.7h-3.3zM134.9 102.3h7.5M146 102.3h9.7M152.4 101l2.5 2.5M153.6 102.3v38.7M134.9 132.3h13.6M145.2 131l2.5 2.5M145.2 139.7l2.5 2.5"/>
<path d="M152.4 139.7l2.5 2.5M160.8 139.7l2.5 2.5M53.3 149.5h84.9M53.3 144.9v14.9M53.3 157.8h79.9M54.5 148.3l-2.5 2.5M54.5 156.5l-2.5 2.5M125.9 144.9v.5M125.9 149v2.5M127.1 148.3l-2.5 2.5 1.8-1.8M133.2 144.9v.5M133.2 149v10.8"/>
<path d="M134.5 148.3l-2.5 2.5M134.5 156.5l-2.5 2.5M137.2 141h5.2M146 141h18M17.4 208.7h84.9v16h-84.9zM150.2 208.1h48.3v16.7h-48.3zM16 226h183.7v60.9h-183.7zM120.6 226v60.9M16 257.6h58.6M16 252.8h58.6M16 248h183.7M23.8 248v38.9"/>
<path d="M49.7 248v38.9M66.8 248v38.9M74.6 258.2h46M74.6 253.3h46M74.6 248v38.9M87.5 248v21.2M103.3 248v21.2M183.7 256.8h2.1M16 276.8h58.6M16 272h58.6M16 267.2h58.6M16 262.4h58.6"/>
<path d="M74.6 269.2h46M74.6 263.9h46M16 281.6h183.7M178.4 281.6v5.3"/>
</g>
<path d="M46.7 102.3h5.2M134.7 102.3h5.2" fill="none" stroke="#000" stroke-width=".71"/>
<path d="M103.3 281.6v5.3" fill="none" stroke="#000" stroke-width=".51"/>
<text font-size="13.7" fill="#c0c0c0" x="186.1" y="141" transform="rotate(-90 186.1 141)">for approval</text>
<g font-size="4.8">
<text x="32" y="231.1">KA358774_RL_01</text>
<text x="121.4" y="236.8">wedi Fundo Riolito neo - Sonder</text>
</g>
<text font-size="4.1" x="60.5" y="14.5">All dimensions must be checked on site</text>
<g font-size="3.4">
<text x="43.3" y="34.5" transform="rotate(-90 43.3 34.5)">50</text>
<text x="145.5" y="35" transform="rotate(-90 145.5 35)">35</text>
<text x="87.3" y="41.4">1140</text>
<text x="129" y="41.4">60</text>
<text x="53.4" y="51.6">section A-A (1 : 15)</text>
<text x="145.5" y="71.3" transform="rotate(-90 145.5 71.3)">130</text>
<text x="145.5" y="105.6" transform="rotate(-90 145.5 105.6)">900</text>
<text x="161" y="106.7" transform="rotate(-90 161 106.7)">1160</text>
<text x="48.1" y="112.3">A</text>
<text x="136.1" y="112.3">A</text>
<text x="152.6" y="124.9" transform="rotate(-90 152.6 124.9)">580</text>
<text x="145.5" y="140.6" transform="rotate(-90 145.5 140.6)">130</text>
<text x="85.3" y="148.5">1090</text>
<text x="126.3" y="148.5">110</text>
<text x="88.9" y="156.8">1200</text>
<text x="52.9" y="168.4">top view ( 1 : 15 )</text>
<text x="32" y="236">Kunde/ client : wedi Italia</text>
<text x="32" y="241">BV/ BP :</text>
<text x="129.8" y="244">Maße: 1200,0 x 1160,0 x 50,0 mm</text>
</g>
<g font-size="2.7">
<text x="69.3" y="92.5">slope 1,4 %</text>
<text x="20.4" y="212.7">int. ref.-No.:</text>
<text x="53.4" y="212.5">KA358774_01_Riolito_Neo.ipt</text>
<text x="153.5" y="212.4">confirmation of drawing:</text>
<text x="20.4" y="217.5">number of pieces:</text>
<text x="53.4" y="217.4">10 piece</text>
<text x="20.4" y="222.7">remark:</text>
<text x="122.1" y="229">Benennung/ designation</text>
<text x="122.6" y="250.7">wedi GmbH</text>
<text x="89.6" y="256.8">25.09.2017</text>
<text x="111.2" y="256.5">fj</text>
<text x="122.6" y="254">Hollefeldstrasse 51</text>
<text x="122.6" y="257.3">48282 Emsdetten</text>
<text x="89.6" y="262">25.09.2017</text>
<text x="111.2" y="261.8">fj</text>
<text x="122.6" y="260.6">Fon +49 2572 156 0</text>
</g>
<g font-size="2.6">
<text x="91.6" y="250.3">Datum</text>
<text x="108.2" y="250.3">Name</text>
<text x="77.1" y="258">drawn</text>
<text x="79.3" y="255.5">3D</text>
<text x="93.1" y="253">date</text>
<text x="108.3" y="252.7">name</text>
<text x="77.1" y="263.4">drawn</text>
<text x="79.3" y="260.6">2D</text>
<text x="121.7" y="265.8">Kundendienst Handel &amp; Industrie</text>
<text x="121.7" y="268.9">Customer Service Trade &amp; Industry</text>
<text x="166.6" y="266">sales@wedi.de</text>
<text x="166.6" y="269.2">Fax +49 2572 156 133</text>
<text x="79.1" y="273.1">Fertigungszustand/ Bautoleranzen:</text>
<text x="121.7" y="275.8">Kundendienst Spa &amp; Wellness</text>
<text x="81.8" y="276.2">finished condition/ tolerances:</text>
<text x="89.6" y="279.4">nach DIN 18202</text>
<text x="121.7" y="278.9">Customer Service Spa &amp; Wellness</text>
<text x="166.6" y="276">project@wedi.de</text>
<text x="166.6" y="279.1">Fax +49 2572 156 239</text>
<text x="16.2" y="283.9">Ausg.</text>
<text x="16.6" y="286.6">issue</text>
<text x="28.8" y="286.6">modification</text>
<text x="30.5" y="284.1">Änderung</text>
<text x="53.9" y="284.1">Datum</text>
<text x="55.4" y="286.6">date</text>
<text x="66.9" y="284.1">Name</text>
<text x="67.1" y="286.3">name</text>
<text x="75.4" y="286.6">dim. in millimeters</text>
<text x="79.5" y="284.2">Maße in mm</text>
<text x="108.6" y="285.6">DIN A4</text>
</g>
<g font-size="2.5">
<text x="8.7" y="84" transform="rotate(-90 8.7 84)">This drawing and its copyrights are owned by wedi GmbH.</text>
<text x="11.7" y="84" transform="rotate(-90 11.7 84)">The use of this drawing is subject to prior,</text>
<text x="14.7" y="84" transform="rotate(-90 14.7 84)">written authorization by wedi GmbH.</text>
<text x="75.1" y="266">CAD/CAM</text>
<text x="77.3" y="268.5">Progr.</text>
<text x="8.7" y="286.9" transform="rotate(-90 8.7 286.9)">Diese Zeichnung / Skizze ist Eigentum der wedi GmbH und</text>
<text x="11.7" y="286.9" transform="rotate(-90 11.7 286.9)">unterliegt dem Urheberrecht. Die Verwendung bedarf in jedem</text>
<text x="14.7" y="286.9" transform="rotate(-90 14.7 286.9)">Fall der vorherigen, schriftlichen Zustimmung der wedi GmbH.</text>
</g>
<g font-size="2">
<text x="153.5" y="220.1">______________________________</text>
<text x="153.5" y="222.6">date, signature</text>
<text x="122" y="285.2">filename: KA358774_01_Riolito_Neo.ipt</text>
</g>
<g font-size="1.4">
<text x="17" y="228.1">Zeichnungsnummer</text>
<text x="17" y="229.7">drawing number</text>
</g>
</svg>
